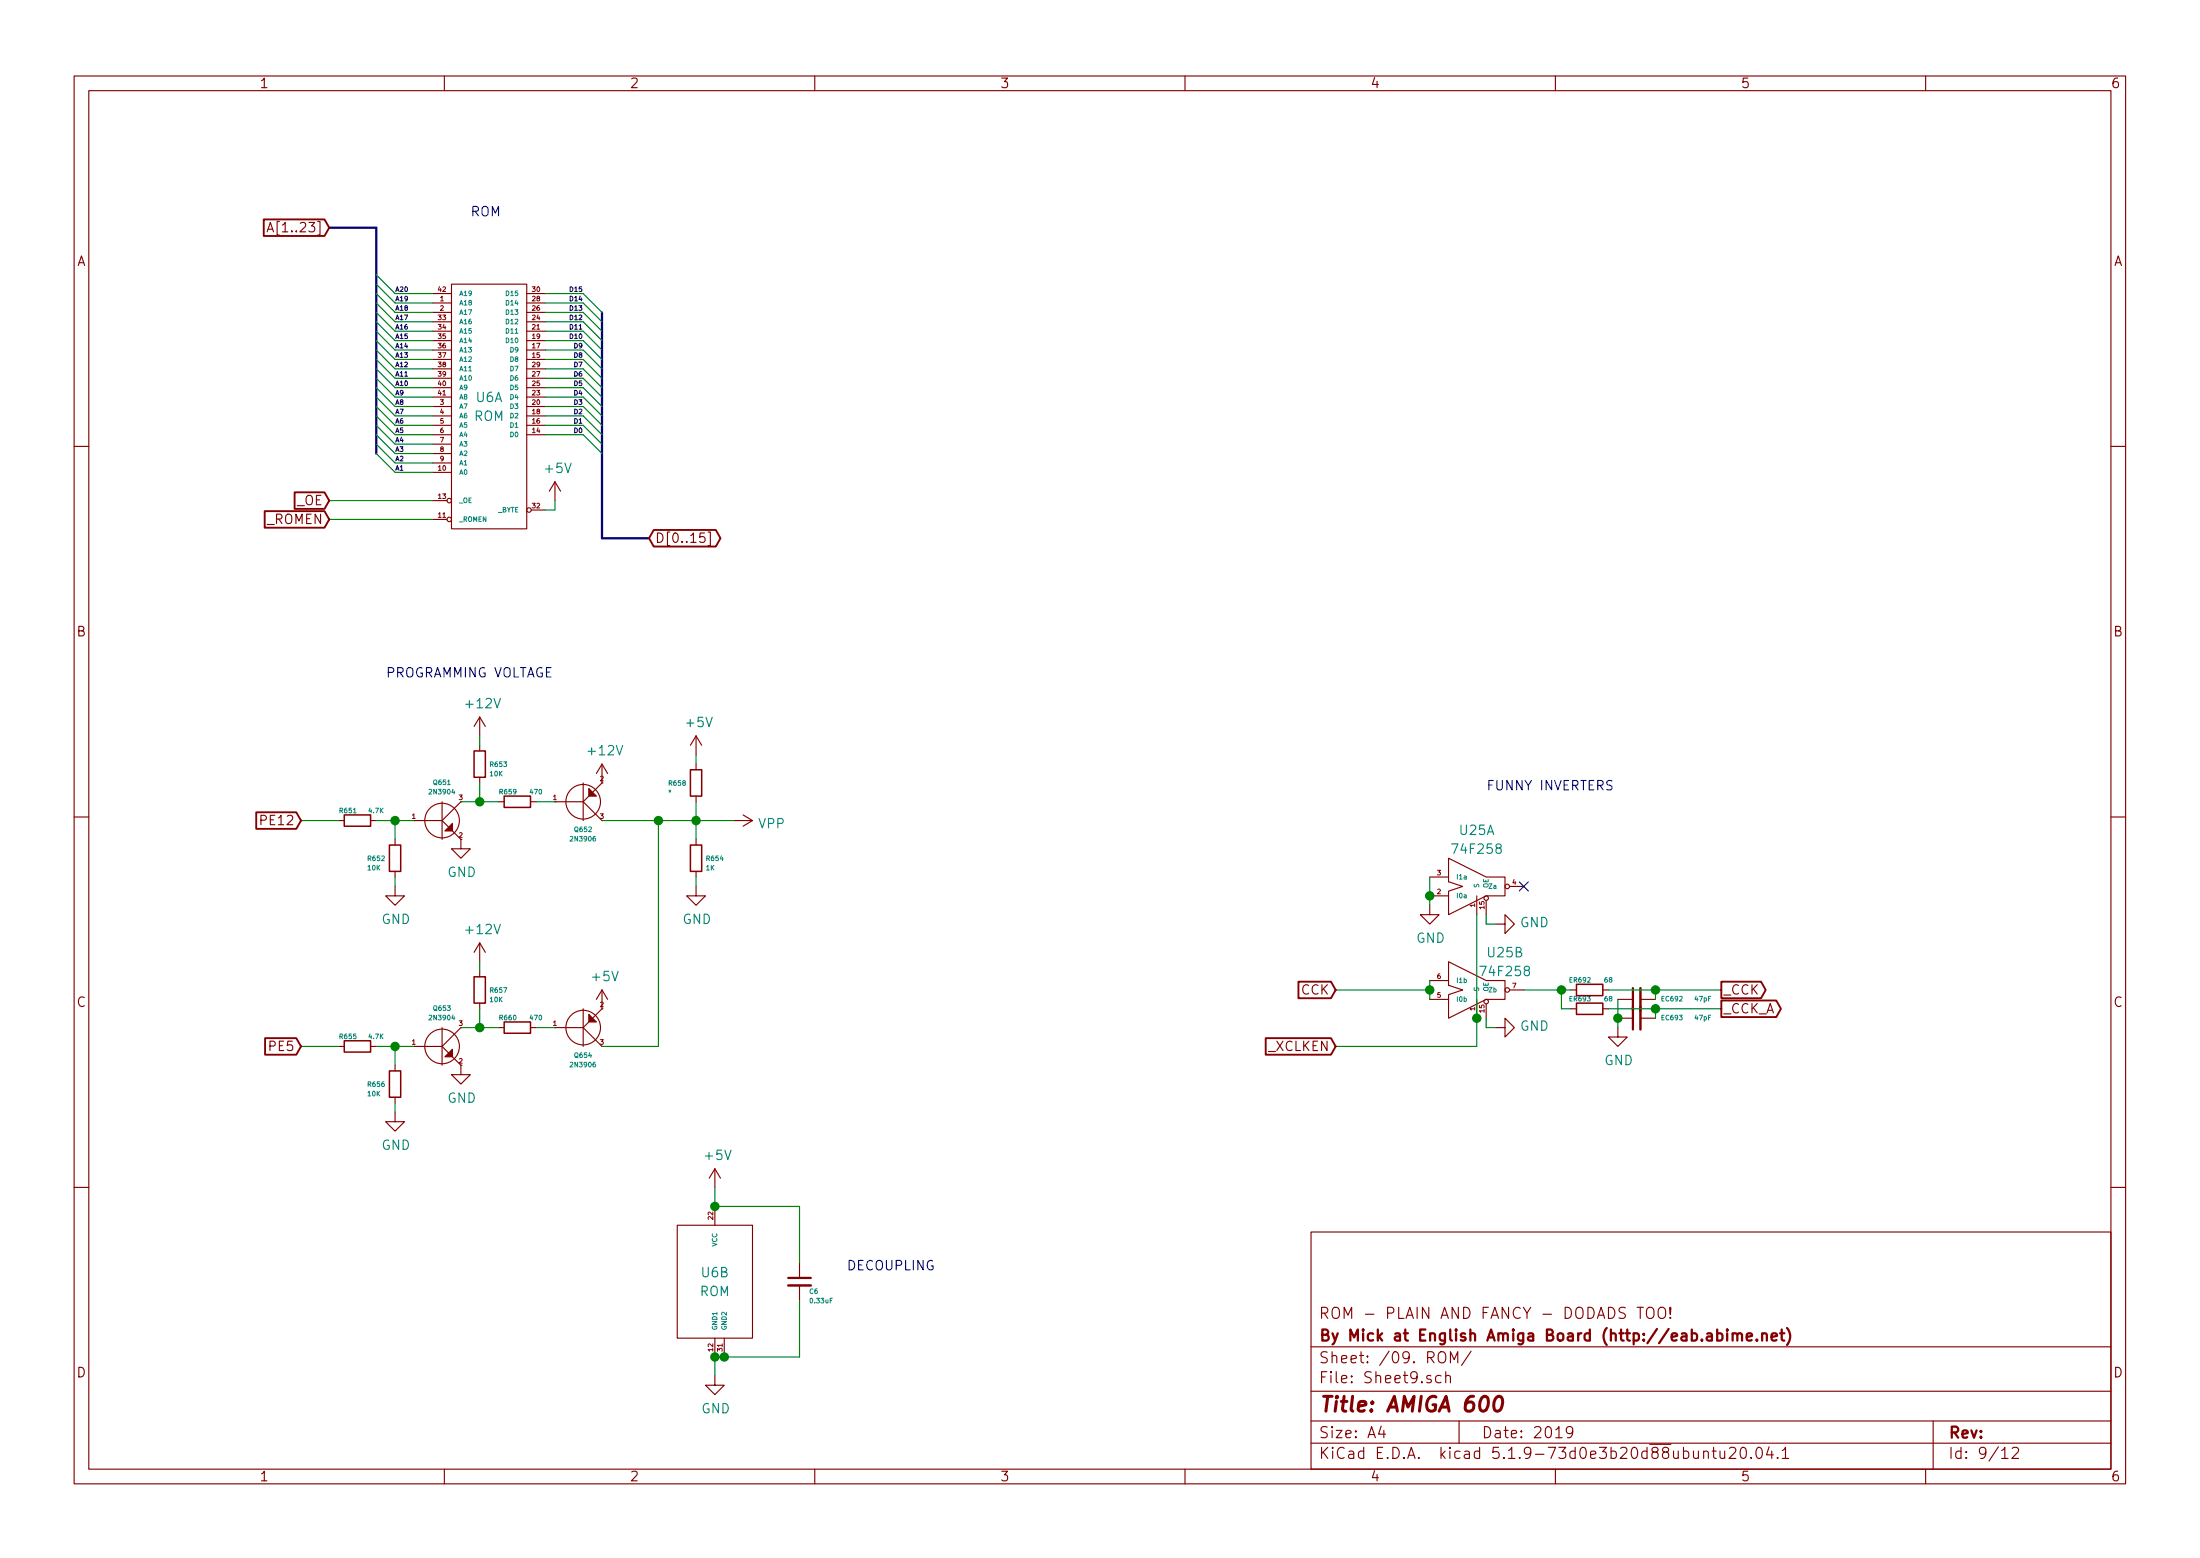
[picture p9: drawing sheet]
<svg xmlns="http://www.w3.org/2000/svg" width="297mm" height="210mm" viewBox="0 0 297 210" stroke-linecap="round" stroke-linejoin="round" font-family="sans-serif">
<g fill="none" stroke="#840000" stroke-width=".15">
<path d="M10 10.3h277v189.9h-277zM12 12.2h273v186.1h-273zM60 10.3v1.9M110 10.3v1.9M160 10.3v1.9M210 10.3v1.9M260 10.3v1.9M36.1 31.3l.4-1.3 .4 1.3M36.2 30.9h.6M58.4 39.6h2.6M61 38.3h10.1v33.1h-10.1zM71.1 39.6h2.6"/>
<path d="M58.4 40.9h2.6M58.4 58.7h2.6M58.4 48.5h2.6M58.4 57.4h2.6M58.4 47.2h2.6M58.4 56.1h2.6M58.4 46h2.6M58.4 42.2h2.6M58.4 54.9h2.6M58.4 44.7h2.6M58.4 53.6h2.6M58.4 43.4h2.6"/>
<path d="M58.4 52.3h2.6M58.4 51h2.6M58.4 49.8h2.6M58.4 59.9h2.6M71.1 40.9h2.6M71.1 58.7h2.6M71.1 48.5h2.6M71.1 57.4h2.6M71.1 47.2h2.6M71.1 56.1h2.6M71.1 46h2.6M71.1 42.2h2.6"/>
<path d="M71.1 54.9h2.6M71.1 44.7h2.6M71.1 53.6h2.6M71.1 43.4h2.6M71.1 52.3h2.6M71.1 51h2.6M71.1 49.8h2.6M10 60.2h2M58.4 63.7h2.6M58.4 70.1h2M58.4 67.6h2M58.4 61.2h2.6"/>
<path d="M58.4 62.5h2.6M71.7 68.8h2M74.9 65l-.7 1.3M74.9 65v2.6M74.9 65l.8 1.3M95.1 71.9h-.6v.6l.1-.1h.3l.3 .3v.3l-.3 .2h-.3l-.1-.1M95.6 71.8h.3v1.8h-.3M285 60.2h2M64.8 96.8v2.5M64.8 96.8l-.8 1.2M64.8 96.8l.7 1.2M94 99.3v2.5"/>
<path d="M94 99.3l-.8 1.3M94 99.3l.7 1.3M10 110.3h2M45.7 110.7h.8M50 110.7h.8M53.3 119.6v1.3h1.3l-1.3 1.3-1.2-1.3h1.2M53.3 113.3v.7M53.3 117.6v.8M55.9 110.7h3.8M59.7 108.2v5.1zM59.7 110.7l2.5 2.6v1.2h1.3l-1.3 1.3-1.2-1.3h1.2M62.2 108.2l-2.5 2.5"/>
<path d="M64.8 100.6v.7M64.8 104.9v.8M67.3 108.2h.8M71.6 108.2h.8M74.9 108.2h3.8M78.7 105.7v5zM78.7 108.2l2.6 2.5M81.3 103.1v2.6l-2.6 2.5M81.3 103.1l-.8 1.3M81.3 103.1l.7 1.3M94 119.6v1.3h1.2l-1.2 1.3-1.3-1.3h1.3M94 103.1v.8"/>
<path d="M94 107.4v.8M94 113.3v.7M94 117.6v.8M99.1 110.7h2.5M100.3 110l1.3 .7M101.6 110.7l-1.3 .8M193 118.4h2.6M195.6 115.8l5.1 2.6h2.5v2.5h-2.5l-5.1 2.5v-3.1l1.9-.7-1.9-.6zM203.8 119.6h1.9M285 110.3h2M59.7 138.7v5.1zM62.2 138.7l-2.5 2.5"/>
<path d="M64.8 127.2v2.6M64.8 131.1v.7M64.8 135.4v.7M64.8 127.2l-.8 1.3M64.8 127.2l.7 1.3M67.3 138.7h.8M71.6 138.7h.8M74.9 138.7h3.8M78.7 136.1v5.1zM78.7 138.7l2.6 2.5M81.3 133.6v2.5l-2.6 2.6M81.3 133.6l-.8 1.3"/>
<path d="M81.3 133.6l.7 1.3M193 122.2v1.2h1.3l-1.3 1.3-1.2-1.3h1.2M193 134.9h2.6M193 132.3h2.6M193 120.9h2.6M195.6 129.8l5.1 2.5h2.5v2.6h-2.5l-5.1 2.5v-3.2l1.9-.6-1.9-.6zM199.4 120.9v2.5M199.4 134.9v2.5M200.7 121.5v1.9M200.7 135.5v1.9M201.9 124.7h1.3v-1.3l1.3 1.3-1.3 1.3v-1.3M201.9 138.7h1.3v-1.3l1.3 1.3-1.3 1.2v-1.2"/>
<path d="M203.8 133.6h1.9M212.1 133.6h.8M212.1 136.1h.8M216.4 133.6h.8M216.4 136.1h.8M218.4 138.7v1.2h1.3l-1.3 1.3-1.2-1.3h1.2M218.4 134.9h2.1M218.4 137.4h2.1M221.5 134.9h2M221.5 137.4h2M45.7 141.2h.8M50 141.2h.8"/>
<path d="M53.3 150.1v1.3h1.3l-1.3 1.2-1.2-1.2h1.2M53.3 143.8v.7M53.3 148.1v.7M55.9 141.2h3.8M59.7 141.2l2.5 2.6v1.2h1.3l-1.3 1.3-1.2-1.3h1.2M96.5 157.7v2.6M96.5 157.7l-.7 1.3M96.5 157.7l.8 1.3M10 160.2h2M91.4 165.3h10.2v15.3h-10.2zM96.5 162.8v2.5M107.9 170.4v2.1"/>
<path d="M107.9 173.5v2M177 166.3h108v32h-108zM221 176.4h.9M221.5 176.4v1.5M222.4 176.7l.3-.3a.53 .53 0 0 1 .6 .5v.5a.51 .51 0 0 1-.8 .4 1.05 1.05 0 0 1-.1-1.1zM224 176.7l.2-.3a.53 .53 0 0 1 .7 .5v.5a.51 .51 0 0 1-.8 .4 1.05 1.05 0 0 1-.1-1.1zM225.5 177.8h.1l-.1 .1v-.1v.1M225.5 176.4v1l.1-.9-.1-.1v.1v.9M285 160.2h2M60 198.3v1.9M96.5 185.7v1.2h1.3l-1.3 1.3-1.3-1.3h1.3M96.5 180.6v2.5"/>
<path d="M97.8 180.6v2.5M110 198.3v1.9M160 198.3v1.9M177 194.8h108M177 191.8h108M177 187.8h108M177 181.8h108M186.5 192.5l-.4 1h1M186.8 193v1M194.3 182.6a.5 .5 0 0 1 .5-.2 .5 .5 0 0 1 .4 .5v.5a.51 .51 0 0 1-.5 .5 .51 .51 0 0 1-.5-.5zM194.6 185.7a.48 .48 0 0 0-.8 .2v.4a.48 .48 0 0 0 .8 .2M195.2 185.7a.38 .38 0 0 1 .6 .1v.8"/>
<path d="M195.2 185.1v1.5M195.8 183.9v-1.5l.5 1.1 .5-1.1v1.5M197 191.8v3M198.6 182.3l-1.3 2M210 198.3v1.9M210.1 194h.8M212.3 193.2l-.2 .3h-.3l-.3-.3v-.4l.1-.2 .5-.1 .2 .2a1.19 1.19 0 0 1-.2 1.2l-.5 .1M230 196a.38 .38 0 0 1 .7 0v.8M230 195.8v1M231.2 195.8h.5M231.4 195.3v1.3v.1l.3 .1M232.2 195.8l.1 .9a.4 .4 0 0 0 .6 0"/>
<path d="M232.9 195.8v1M233.5 195.5l.2-.2 .5 .1a.4 .4 0 0 1 .1 .6l-.8 .8h.9M235.2 195.4a.37 .37 0 0 1 .5 .2l.1 .3a.72 .72 0 0 1-.4 .9l-.3-.1a1.26 1.26 0 0 1 .1-1.3zM236.4 196.7v.1v-.1v.1M237.3 195.4a.36 .36 0 0 1 .6 .2 .77 .77 0 0 1-.5 1.2 1 1 0 0 1-.1-1.4zM238.9 195.2l-.4 1.1h.9M239.2 195.8v1M240 196.7h.1l-.1 .1-.1-.1h.1v.1M240.6 195.8l.3-.3 .2-.2v1.5M240.6 196.8h.9M260 198.3v1.9M261 191.8v6.5"/>
<path d="M270.3 195.8l.3-.3 .1-.2v1.5M270.3 196.8h.8M271.7 195.5l.2-.2 .5 .1a.4 .4 0 0 1 .1 .6l-.9 .8h.9"/>
<circle cx="60.7" cy="70.1" r=".3"/>
<circle cx="60.7" cy="67.6" r=".3"/>
<circle cx="71.4" cy="68.8" r=".3"/>
<circle cx="59.7" cy="110.7" r="2.34"/>
<circle cx="78.7" cy="108.2" r="2.34"/>
<circle cx="203.5" cy="119.6" r=".3"/>
<circle cx="78.7" cy="138.7" r="2.34"/>
<circle cx="200.7" cy="121.2" r=".3"/>
<circle cx="200.7" cy="135.2" r=".3"/>
<circle cx="203.5" cy="133.6" r=".3"/>
<circle cx="59.7" cy="141.2" r="2.34"/>
</g>
<path d="M202 188.6a.46 .46 0 0 1 .5-.2 .46 .46 0 0 1 .3 .4 1.3 1.3 0 0 1-.5 1.6 .45 .45 0 0 1-.6-.3 1.62 1.62 0 0 1 .3-1.5z" fill="none" stroke="#840000" stroke-width=".41"/>
<g fill="none" stroke="#840000" stroke-width=".3">
<path d="M220.5 133.3v5.6M106.4 172.5h3.1M233.2 179.4v.2l.1-.1-.1-.1v.2M233.2 179.9v1M233.9 179.9v1M237.9 179.9v1M240.3 179.9h.6M240.6 179.4v1.3l.2 .2h.1M241.3 179.2a1.71 1.71 0 0 1 0 2.3M231.9 180a.48 .48 0 0 1 .6 .1l.1 .1-.1 .6a.48 .48 0 0 1-.6 0M233.9 180.1a.38 .38 0 0 1 .7 0v.8M234.6 180.1l.2-.2 .3 .1 .1 .9"/>
<path d="M235.8 180.4l.8-.1-.1-.3-.4-.1-.3 .2 .1 .7 .2 .1 .4-.1M237.2 180.8h.1l-.1 .1-.1-.1h.1v.1M237.9 180.1a.38 .38 0 0 1 .7 0v.8M239.2 180.4l.7-.1v-.3l-.5-.1-.2 .2 .1 .7 .1 .1 .5-.1"/>
</g>
<g fill="#840000" stroke="#840000" stroke-width=".15">
<path d="M60.1 112.1l1-1v1z"/>
<path d="M60.1 142.6l1-1v1z"/>
<path d="M79.5 106.4l1 1h-1z"/>
<path d="M79.5 136.9l1 1h-1z"/>
</g>
<path d="M46.5 110h3.5v1.5h-3.5zM52.6 114h1.5v3.6h-1.5zM64 101.3h1.5v3.6h-1.5zM68.1 107.4h3.5v1.6h-3.5zM93.2 103.9h1.5v3.5h-1.5zM93.2 114h1.5v3.6h-1.5zM64 131.8h1.5v3.6h-1.5zM68.1 137.9h3.5v1.5h-3.5zM212.9 135.4h3.5v1.5h-3.5zM212.9 132.8h3.5v1.6h-3.5zM46.5 140.5h3.5v1.5h-3.5zM52.6 144.5h1.5v3.6h-1.5z" fill="none" stroke="#840000" stroke-width=".2"/>
<path d="M221.5 133.3v5.6M106.4 173.5h3.1" fill="none" stroke="#840000" stroke-width=".33"/>
<path d="M44.4 30.7h6.4v30.5M81.3 42.2v30.4h6.3" fill="none" stroke="#000084" stroke-width=".3"/>
<g fill="none" stroke="#008400" stroke-width=".15">
<path d="M50.8 38.3l2.5 2.6h5.1M50.8 39.6l2.5 2.6h5.1M50.8 37.1l2.5 2.5h5.1M73.7 39.6h5l2.6 2.6M50.8 54.9l2.5 2.5h5.1M50.8 46l2.5 2.5h5.1M50.8 59.9l2.5 2.6h5.1M50.8 58.7l2.5 2.5h5.1M50.8 57.4l2.5 2.5h5.1M50.8 56.1l2.5 2.6h5.1M50.8 53.6l2.5 2.5h5.1M50.8 52.3l2.5 2.6h5.1"/>
<path d="M50.8 51l2.5 2.6h5.1M50.8 49.8l2.5 2.5h5.1M50.8 48.5l2.5 2.5h5.1M50.8 47.2l2.5 2.6h5.1M50.8 44.7l2.5 2.5h5.1M50.8 43.4l2.5 2.6h5.1M50.8 42.2l2.5 2.5h5.1M50.8 40.9l2.5 2.5h5.1M73.7 57.4h5l2.6 2.5M73.7 48.5h5l2.6 2.5M73.7 58.7h5l2.6 2.5M73.7 56.1h5l2.6 2.6"/>
<path d="M73.7 54.9h5l2.6 2.5M73.7 53.6h5l2.6 2.5M73.7 52.3h5l2.6 2.6M73.7 51h5l2.6 2.6M73.7 49.8h5l2.6 2.5M73.7 40.9h5l2.6 2.5M73.7 47.2h5l2.6 2.6M73.7 46h5l2.6 2.5M73.7 44.7h5l2.6 2.5M73.7 43.4h5l2.6 2.6M73.7 42.2h5l2.6 2.5M44.4 67.6h14"/>
<path d="M44.4 70.1h14M50.8 61.2l2.5 2.5h5.1M74.9 67.6v1.2h-1.2M64.8 99.3v1.3M40.6 110.7h5.1M50.8 110.7h5.1M53.3 110.7v2.6M53.3 118.4v1.2M62.2 108.2h5.1M64.8 105.7v2.5M72.4 108.2h2.5M81.3 110.7h17.8"/>
<path d="M88.9 110.7v30.5h-7.6M94 101.8v1.3M94 108.2v5.1M94 118.4v1.2M193 118.4v3.8M62.2 138.7h5.1M64.8 129.8v1.3M64.8 136.1v2.6M72.4 138.7h2.5M180.3 133.6h12.7M193 132.3v2.6M199.4 123.4v17.8h-19.1"/>
<path d="M200.7 137.4v1.3h1.2M200.7 123.4v1.3h1.2M205.7 133.6h6.4M210.8 133.6v2.5h1.3M217.2 133.6h15.2M217.2 136.1h15.2M218.4 134.9v3.8M223.5 133.6v1.3M223.5 136.1v1.3M40.6 141.2h5.1M50.8 141.2h5.1M53.3 141.2v2.6"/>
<path d="M53.3 148.8v1.3M96.5 160.3v2.5h11.4v7.6M107.9 175.5v7.6h-11.4v2.6"/>
</g>
<path d="M35.6 29.6h8.2l.6 1.1-.6 1.1h-8.2zM35.7 69h8.1l.6 1.1-.6 1.1h-8.1zM39.8 66.4h4l.6 1.2-.6 1.1h-4zM88.3 71.5h8.3l.7 1.1-.7 1.2h-8.3l-.7-1.2zM34.6 109.6h5.4l.6 1.1-.6 1.2h-5.4zM175.3 132.5h4.4l.6 1.1-.6 1.1h-4.4zM232.4 135h7.4l.7 1.1-.7 1.2h-7.4zM232.4 132.5h5.4l.6 1.1-.6 1.1h-5.4zM35.8 140.1h4.2l.6 1.1-.6 1.1h-4.2zM170.9 140.1h8.8l.6 1.1-.6 1.1h-8.8z" fill="none" stroke="#840000" stroke-width=".25"/>
<g fill="#008400" stroke="#008400" stroke-width=".25">
<circle cx="53.3" cy="141.2" r=".51"/>
<circle cx="193" cy="120.9" r=".51"/>
<circle cx="210.8" cy="133.6" r=".51"/>
<circle cx="223.5" cy="133.6" r=".51"/>
<circle cx="223.5" cy="136.1" r=".51"/>
<circle cx="53.3" cy="110.7" r=".51"/>
<circle cx="218.4" cy="137.4" r=".51"/>
<circle cx="193" cy="133.6" r=".51"/>
<circle cx="96.5" cy="162.8" r=".51"/>
<circle cx="64.8" cy="138.7" r=".51"/>
<circle cx="88.9" cy="110.7" r=".51"/>
<circle cx="199.4" cy="137.4" r=".51"/>
<circle cx="64.8" cy="108.2" r=".51"/>
<circle cx="94" cy="110.7" r=".51"/>
<circle cx="97.8" cy="183.1" r=".51"/>
<circle cx="96.5" cy="183.1" r=".51"/>
</g>
<path d="M205.1 119l1.2 1.2M206.3 119l-1.2 1.2" fill="none" stroke="#000084" stroke-width=".15"/>
<text font-size="2.8" fill="#840000" x="178" y="190.5">Title: AMIGA 600</text>
<g font-size="2.1" fill="#840000">
<text x="178" y="178">ROM - PLAIN AND FANCY - DODADS TOO!</text>
<text x="178" y="184">Sheet: /09. ROM/</text>
<text x="178" y="181">By Mick at English Amiga Board (http://eab.abime.net)</text>
<text x="178" y="186.7">File: Sheet9.sch</text>
<text x="178" y="196.9">KiCad E.D.A. kicad 5.1.9-73d0e3b20d88ubuntu20.04.1</text>
<text x="178" y="194.1">Size: A4</text>
<text x="200" y="194.1">Date: 2019</text>
<text x="263" y="194.1">Rev:</text>
<text x="263" y="196.9">Id: 9/12</text>
</g>
<g font-size="1.8" fill="#840000">
<text x="35" y="11.9">1</text>
<text x="85" y="11.9">2</text>
<text x="135" y="11.9">3</text>
<text x="185" y="11.9">4</text>
<text x="235" y="11.9">5</text>
<text x="285" y="11.9">6</text>
<text x="10.4" y="35.9">A</text>
<text x="37.3" y="31.4">A[1..23]</text>
<text x="285.4" y="35.9">A</text>
<text x="36.1" y="70.7">_ROMEN</text>
<text x="40.1" y="68.2">_OE</text>
<text x="88.4" y="73.3">D[0..15]</text>
<text x="10.4" y="85.9">B</text>
<text x="285.4" y="85.9">B</text>
<text x="35.5" y="111.4">PE12</text>
<text x="10.4" y="135.9">C</text>
<text x="175.7" y="134.2">CCK</text>
<text x="232.7" y="136.8">_CCK_A</text>
<text x="232.7" y="134.2">_CCK</text>
<text x="285.4" y="135.9">C</text>
<text x="36.5" y="141.9">PE5</text>
<text x="171.3" y="141.9">_XCLKEN</text>
<text x="10.4" y="185.9">D</text>
<text x="285.4" y="185.9">D</text>
<text x="35" y="199.9">1</text>
<text x="85" y="199.9">2</text>
<text x="135" y="199.9">3</text>
<text x="185" y="199.9">4</text>
<text x="235" y="199.9">5</text>
<text x="285" y="199.9">6</text>
</g>
<g font-size="1.8" fill="#0000c2">
<text x="63.5" y="29.2">ROM</text>
<text x="52.1" y="91.4">PROGRAMMING VOLTAGE</text>
<text x="200.7" y="106.7">FUNNY INVERTERS</text>
<text x="114.3" y="171.4">DECOUPLING</text>
</g>
<g font-size="1.8" fill="#008484">
<text x="64" y="56.8">ROM</text>
<text x="64.3" y="54.3">U6A</text>
<text x="73.7" y="63.8">+5V</text>
<text x="63.1" y="95.6">+12V</text>
<text x="79.6" y="101.9">+12V</text>
<text x="92.8" y="98.1">+5V</text>
<text x="102.4" y="111.8">VPP</text>
<text x="197.1" y="112.7">U25A</text>
<text x="60.4" y="118.4">GND</text>
<text x="196.4" y="115.2">74F258</text>
<text x="51.5" y="124.7">GND</text>
<text x="92.2" y="124.7">GND</text>
<text x="205.2" y="125.1">GND</text>
<text x="63.1" y="126.1">+12V</text>
<text x="191.2" y="127.2">GND</text>
<text x="200.2" y="131.7">74F258</text>
<text x="200.9" y="129.2">U25B</text>
<text x="80.1" y="132.4">+5V</text>
<text x="205.2" y="139.1">GND</text>
<text x="216.6" y="143.8">GND</text>
<text x="60.4" y="148.8">GND</text>
<text x="51.5" y="155.2">GND</text>
<text x="95.3" y="156.6">+5V</text>
<text x="94.8" y="172.4">U6B</text>
<text x="94.5" y="174.9">ROM</text>
<text x="94.7" y="190.7">GND</text>
</g>
<g font-size=".9">
<text x="53.3" y="39.4">A20</text>
<text x="53.3" y="40.7">A19</text>
<text x="53.3" y="41.9">A18</text>
<text x="77.1" y="39.4">D15</text>
<text x="77.1" y="40.7">D14</text>
<text x="77.1" y="41.9">D13</text>
<text x="53.3" y="44.5">A16</text>
<text x="53.3" y="43.2">A17</text>
<text x="53.3" y="45.7">A15</text>
<text x="53.3" y="47">A14</text>
<text x="77.1" y="44.5">D11</text>
<text x="77.1" y="43.2">D12</text>
<text x="77.1" y="45.7">D10</text>
<text x="77.6" y="47">D9</text>
<text x="53.3" y="53.4">A9</text>
<text x="53.3" y="52.1">A10</text>
<text x="53.3" y="50.8">A11</text>
<text x="53.3" y="48.3">A13</text>
<text x="53.3" y="49.5">A12</text>
<text x="77.6" y="52.1">D5</text>
<text x="77.6" y="53.4">D4</text>
<text x="77.6" y="50.8">D6</text>
<text x="77.6" y="49.5">D7</text>
<text x="77.6" y="48.3">D8</text>
<text x="53.3" y="55.9">A7</text>
<text x="53.3" y="54.6">A8</text>
<text x="53.3" y="57.2">A6</text>
<text x="53.3" y="59.7">A4</text>
<text x="53.3" y="58.4">A5</text>
<text x="77.6" y="58.4">D0</text>
<text x="77.6" y="55.9">D2</text>
<text x="77.6" y="54.6">D3</text>
<text x="77.6" y="57.2">D1</text>
<text x="53.3" y="62.2">A2</text>
<text x="53.3" y="61">A3</text>
<text x="53.3" y="63.5">A1</text>
</g>
<g font-size=".9" fill="#840000">
<text x="59.2" y="39.4">42</text>
<text x="59.5" y="40.7">1</text>
<text x="59.5" y="41.9">2</text>
<text x="71.9" y="41.9">26</text>
<text x="71.9" y="40.7">28</text>
<text x="71.9" y="39.4">30</text>
<text x="59.2" y="43.2">33</text>
<text x="59.2" y="44.5">34</text>
<text x="59.2" y="45.7">35</text>
<text x="59.2" y="47">36</text>
<text x="71.9" y="47">17</text>
<text x="71.9" y="45.7">19</text>
<text x="71.9" y="44.5">21</text>
<text x="71.9" y="43.2">24</text>
<text x="59.2" y="48.3">37</text>
<text x="59.2" y="49.5">38</text>
<text x="59.2" y="50.8">39</text>
<text x="59.2" y="52.1">40</text>
<text x="59.2" y="53.4">41</text>
<text x="71.9" y="48.3">15</text>
<text x="71.9" y="53.4">23</text>
<text x="71.9" y="52.1">25</text>
<text x="71.9" y="50.8">27</text>
<text x="71.9" y="49.5">29</text>
<text x="59.5" y="54.6">3</text>
<text x="59.5" y="55.9">4</text>
<text x="59.5" y="57.2">5</text>
<text x="59.5" y="58.4">6</text>
<text x="59.5" y="59.7">7</text>
<text x="71.9" y="58.4">14</text>
<text x="71.9" y="57.2">16</text>
<text x="71.9" y="55.9">18</text>
<text x="71.9" y="54.6">20</text>
<text x="59.2" y="63.5">10</text>
<text x="59.5" y="61">8</text>
<text x="59.5" y="62.2">9</text>
<text x="59.2" y="69.9">11</text>
<text x="59.2" y="67.3">13</text>
<text x="71.9" y="68.6">32</text>
<text x="62" y="108">3</text>
<text x="74.7" y="108">1</text>
<text x="81.1" y="105.4">2</text>
<text x="55.7" y="110.5">1</text>
<text x="62" y="113">2</text>
<text x="81.1" y="110.5">3</text>
<text x="194.1" y="118.1">3</text>
<text x="204.2" y="119.4">4</text>
<text x="194.1" y="120.7">2</text>
<text x="199.2" y="122.4" transform="rotate(-90 199.2 122.4)">1</text>
<text x="200.4" y="122.7" transform="rotate(-90 200.4 122.7)">15</text>
<text x="81.1" y="135.9">2</text>
<text x="194.1" y="134.6">5</text>
<text x="194.1" y="132.1">6</text>
<text x="199.2" y="136.4" transform="rotate(-90 199.2 136.4)">1</text>
<text x="200.4" y="136.6" transform="rotate(-90 200.4 136.6)">15</text>
<text x="204.2" y="133.4">7</text>
<text x="55.7" y="141">1</text>
<text x="62" y="143.5">2</text>
<text x="62" y="138.4">3</text>
<text x="74.7" y="138.4">1</text>
<text x="81.1" y="141">3</text>
<text x="96.3" y="164.6" transform="rotate(-90 96.3 164.6)">22</text>
<text x="96.3" y="182.3" transform="rotate(-90 96.3 182.3)">12</text>
<text x="97.6" y="182.3" transform="rotate(-90 97.6 182.3)">31</text>
</g>
<g font-size=".9" fill="#008484">
<text x="62" y="41.2">A18</text>
<text x="62" y="39.9">A19</text>
<text x="68.5" y="41.2">D14</text>
<text x="68.5" y="39.9">D15</text>
<text x="62" y="42.5">A17</text>
<text x="62" y="43.7">A16</text>
<text x="62" y="45">A15</text>
<text x="62" y="46.3">A14</text>
<text x="62" y="47.5">A13</text>
<text x="68.5" y="46.3">D10</text>
<text x="68.5" y="45">D11</text>
<text x="68.5" y="43.7">D12</text>
<text x="68.5" y="42.5">D13</text>
<text x="69" y="47.5">D9</text>
<text x="62" y="48.8">A12</text>
<text x="62" y="50.1">A11</text>
<text x="62" y="51.4">A10</text>
<text x="62" y="52.6">A9</text>
<text x="62" y="53.9">A8</text>
<text x="69" y="48.8">D8</text>
<text x="69" y="53.9">D4</text>
<text x="69" y="52.6">D5</text>
<text x="69" y="51.4">D6</text>
<text x="69" y="50.1">D7</text>
<text x="62" y="55.2">A7</text>
<text x="62" y="56.4">A6</text>
<text x="62" y="57.7">A5</text>
<text x="62" y="59">A4</text>
<text x="69" y="59">D0</text>
<text x="69" y="57.7">D1</text>
<text x="69" y="56.4">D2</text>
<text x="69" y="55.2">D3</text>
<text x="62" y="64.1">A0</text>
<text x="62" y="60.2">A3</text>
<text x="62" y="61.5">A2</text>
<text x="62" y="62.8">A1</text>
<text x="62" y="70.4">_ROMEN</text>
<text x="62" y="67.9">_OE</text>
<text x="67.3" y="69.1">_BYTE</text>
<text x="58.1" y="107.2">2N3904</text>
<text x="58.6" y="105.9">Q651</text>
<text x="66.2" y="104.7">10K</text>
<text x="66.3" y="103.5">R653</text>
<text x="67.5" y="107.2">R659</text>
<text x="71.6" y="107.2">470</text>
<text x="90.3" y="107.3">*</text>
<text x="90.4" y="106">R658</text>
<text x="45.9" y="109.7">R651</text>
<text x="49.8" y="109.7">4.7K</text>
<text x="77.2" y="113.5">2N3906</text>
<text x="77.7" y="112.3">Q652</text>
<text x="49.7" y="117.4">10K</text>
<text x="49.8" y="116.2">R652</text>
<text x="95.4" y="117.4">1K</text>
<text x="95.5" y="116.2">R654</text>
<text x="196.6" y="118.7">I1a</text>
<text x="199.7" y="119.9" transform="rotate(-90 199.7 119.9)">S</text>
<text x="201" y="119.9" transform="rotate(-90 201 119.9)">OE</text>
<text x="201.1" y="119.9">Za</text>
<text x="196.6" y="121.2">I0a</text>
<text x="58.1" y="137.7">2N3904</text>
<text x="58.6" y="136.4">Q653</text>
<text x="66.2" y="135.2">10K</text>
<text x="66.3" y="134">R657</text>
<text x="67.5" y="137.7">R660</text>
<text x="71.6" y="137.7">470</text>
<text x="196.6" y="135.2">I0b</text>
<text x="196.6" y="132.6">I1b</text>
<text x="199.7" y="133.9" transform="rotate(-90 199.7 133.9)">S</text>
<text x="201" y="133.9" transform="rotate(-90 201 133.9)">OE</text>
<text x="201.1" y="133.9">Zb</text>
<text x="212" y="135.1">ER693</text>
<text x="212" y="132.6">ER692</text>
<text x="216.7" y="135.1">68</text>
<text x="216.7" y="132.6">68</text>
<text x="224.4" y="137.7">EC693</text>
<text x="224.4" y="135.1">EC692</text>
<text x="228.9" y="137.7">47pF</text>
<text x="228.9" y="135.1">47pF</text>
<text x="45.9" y="140.2">R655</text>
<text x="49.8" y="140.2">4.7K</text>
<text x="77.7" y="142.7">Q654</text>
<text x="49.7" y="147.9">10K</text>
<text x="49.8" y="146.7">R656</text>
<text x="77.2" y="144">2N3906</text>
<text x="96.8" y="168.2" transform="rotate(-90 96.8 168.2)">VCC</text>
<text x="96.8" y="179.6" transform="rotate(-90 96.8 179.6)">GND1</text>
<text x="98.1" y="179.6" transform="rotate(-90 98.1 179.6)">GND2</text>
<text x="109.3" y="174.6">C6</text>
<text x="109.5" y="175.9">0.33uF</text>
</g>
</svg>
